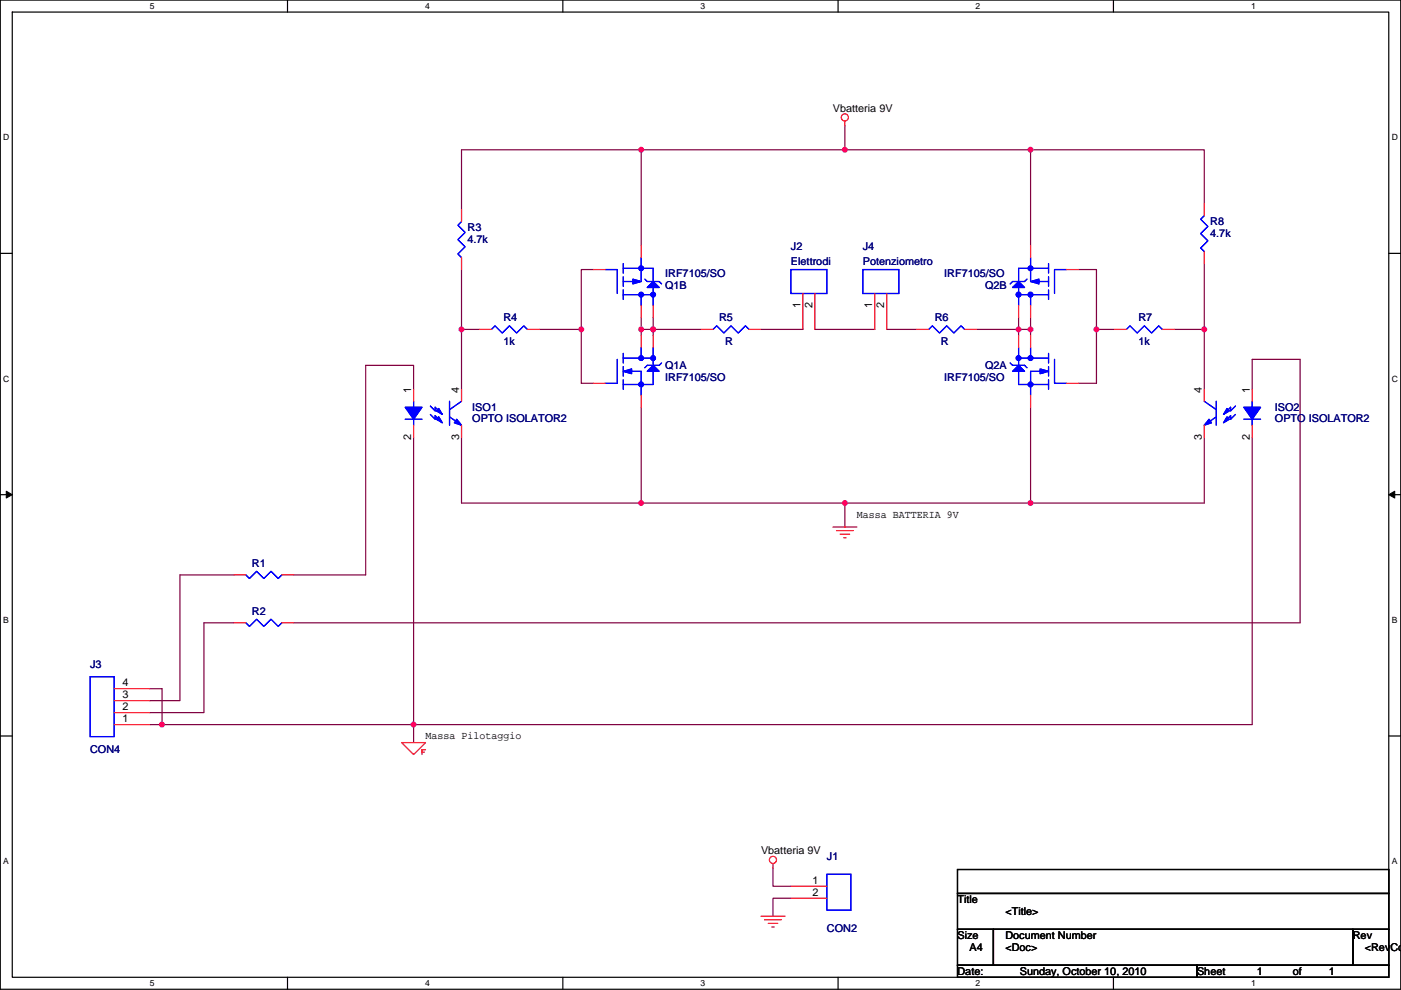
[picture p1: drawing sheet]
<svg xmlns="http://www.w3.org/2000/svg" width="297mm" height="210mm" viewBox="0 0 297 210" stroke-linecap="round" stroke-linejoin="round" font-family="sans-serif">
<path d="M.1 0h296.9v209.8h-296.9zM2.6 2.6h291.8v204.7h-291.8z" fill="none" stroke="#000" stroke-width=".25"/>
<g fill="#fff">
<path d="M31.8 .3h1v2h-1z"/>
<path d="M31.8 207.5h1v2.1h-1z"/>
</g>
<path d="M61 0v2.6M61 207.3v2.5" fill="none" stroke="#000" stroke-width=".25"/>
<g fill="#fff">
<path d="M90.1 .3h1v2h-1z"/>
<path d="M90.1 207.5h1v2.1h-1z"/>
</g>
<path d="M119.3 0v2.6M119.3 207.3v2.5" fill="none" stroke="#000" stroke-width=".25"/>
<g fill="#fff">
<path d="M148.5 .3h1v2h-1z"/>
<path d="M148.5 207.5h1v2.1h-1z"/>
</g>
<path d="M177.7 0v2.6M177.7 207.3v2.5" fill="none" stroke="#000" stroke-width=".25"/>
<g fill="#fff">
<path d="M206.9 .3h1v2h-1z"/>
<path d="M206.9 207.5h1v2.1h-1z"/>
</g>
<path d="M236.1 0v2.6M236.1 207.3v2.5" fill="none" stroke="#000" stroke-width=".25"/>
<g fill="#fff">
<path d="M265.2 .3h1v2h-1z"/>
<path d="M265.2 207.5h1v2.1h-1z"/>
<path d="M.7 28.2h1.3v2h-1.3z"/>
<path d="M295.1 28.2h1.3v2h-1.3z"/>
<path d="M.7 79.3h1.3v2.1h-1.3z"/>
<path d="M295.1 79.3h1.3v2.1h-1.3z"/>
</g>
<path d="M.1 53.7h2.5M294.4 53.7h2.6" fill="none" stroke="#000" stroke-width=".25"/>
<g fill="#fff">
<path d="M.7 130.5h1.2v2h-1.2z"/>
<path d="M295.1 130.5h1.2v2h-1.2z"/>
</g>
<path d="M.1 104.9h2.5M294.4 104.9h2.6" fill="none" stroke="#000" stroke-width=".25"/>
<path d="M1.3 104.2l1.3 .7-1.3 .7zM294.4 104.9l1.3-.7v1.4z" fill="#000" stroke="#000" stroke-width=".21"/>
<g fill="#fff">
<path d="M.7 181.7h1.2v2h-1.2z"/>
<path d="M295.1 181.7h1.2v2h-1.2z"/>
</g>
<path d="M.1 156.1h2.5M294.4 156.1h2.6M203 184.4h91.4v5.1h-91.4zM203 189.5h91.4v7.6h-91.4zM203 197.1h7.6v7.6h-7.6zM210.6 197.1h76.2v7.6h-76.2zM286.8 197.1h7.6v7.6h-7.6zM203 204.7h50.8v2.6h-50.8zM253.8 204.7h40.6v2.6h-40.6z" fill="none" stroke="#000" stroke-width=".25"/>
<g fill="none" stroke="#800040" stroke-width=".25">
<path d="M136 31.8h43.1M179.1 26.7v5.1M179.1 31.8h39.4v20.3M218.5 31.8h36.8v11.4M97.9 57.2v12.7M97.9 44.5v-12.7h38.1v20.3M125.8 57.2h-2.5v12.7M228.7 57.2h3.8v12.7M255.3 55.9v14M97.9 69.9v12.7M97.9 69.9h3.8M114.4 69.9h8.9v11.4h2.5"/>
<path d="M136 67.3v2.6M136 69.9v1.2M136 69.9h2.5M138.5 67.3v2.6M138.5 69.9h10.2M138.5 69.9v1.2M161.4 69.9h8.8M172.8 69.9h12.7M188 69.9h6.4M207.1 69.9h8.9M216 67.3v2.6M216 69.9v1.2"/>
<path d="M216 69.9h2.5M218.5 67.3v2.6M218.5 69.9v1.2M236.3 69.9h-3.8v11.4h-3.8M249 69.9h6.3v12.7M87.7 82.6v-5.1h-10.2v44.4h-15.2M87.7 92.7v61h177.8v-61M136 86.4v20.3h-38.1v-14M218.5 86.4v20.3h-39.4M255.3 92.7v14h-36.8M265.5 82.6v-6.4h10.2v55.9h-213.4M136 106.7h43.1"/>
<path d="M179.1 106.7v5.1M49.6 132.1h-6.4v19.1h-11.4M49.6 121.9h-11.4v26.7h-6.4M31.8 153.7h2.6M31.8 146.1h2.6v7.6M34.4 153.7h53.3v3.8M163.9 184.2v3.8h3.8M167.7 190.5h-3.8v3.8"/>
</g>
<g fill="#f0f" stroke="#f0f" stroke-width=".25">
<circle cx="179.1" cy="106.7" r=".5"/>
<circle cx="255.3" cy="69.9" r=".5"/>
<circle cx="218.5" cy="106.7" r=".5"/>
<circle cx="135.9" cy="31.8" r=".5"/>
<circle cx="218.5" cy="31.8" r=".5"/>
<circle cx="87.7" cy="153.7" r=".5"/>
<circle cx="135.9" cy="106.7" r=".5"/>
<circle cx="34.3" cy="153.7" r=".5"/>
<circle cx="97.8" cy="69.9" r=".5"/>
<circle cx="138.5" cy="69.9" r=".5"/>
<circle cx="135.9" cy="69.9" r=".5"/>
<circle cx="123.2" cy="69.9" r=".5"/>
<circle cx="218.5" cy="69.9" r=".5"/>
<circle cx="215.9" cy="69.9" r=".5"/>
<circle cx="179.1" cy="31.8" r=".5"/>
<circle cx="232.5" cy="69.9" r=".5"/>
</g>
<g fill="none" stroke="#f00" stroke-width=".25">
<path d="M179.1 25.7v1M97.9 54.6v2.6M97.9 44.5v2.5M125.8 57.2h2.5M136 52.1v2.5M218.5 52.1v2.5M226.1 57.2h2.6M255.3 53.4v2.5M255.3 43.2v2.5M101.7 69.9h2.5M111.8 69.9h2.6M136 64.8v2.5"/>
<path d="M136 71.1v2.6M138.5 64.8v2.5M138.5 71.1v2.6M148.7 69.9h2.5M158.8 69.9h2.6M170.2 62.3v7.6M172.8 62.3v7.6M185.5 62.3v7.6M188 62.3v7.6M194.4 69.9h2.5M204.5 69.9h2.6M216 71.1v2.6"/>
<path d="M216 64.8v2.5M218.5 71.1v2.6M218.5 64.8v2.5M236.3 69.9h2.5M246.4 69.9h2.6M87.7 82.6v2.5M87.7 90.2v2.5M97.9 82.6v2.5M97.9 90.2v2.5M125.8 81.3h2.5M136 83.8v2.6M218.5 83.8v2.6"/>
<path d="M226.1 81.3h2.6M255.3 82.6v2.5M255.3 90.2v2.5M265.5 82.6v2.5M265.5 90.2v2.5M176.6 111.8h5.1M177.4 112.5h3.5M178.1 113.3h2M178.9 114.1h.5M49.6 132.1h2.5M49.6 121.9h2.5M59.8 132.1h2.5"/>
<path d="M59.8 121.9h2.5M24.2 153.7h7.6M24.2 151.2h7.6M24.2 148.6h7.6M24.2 146.1h7.6M85.2 157.5h5l-2.5 2.5zM89.5 159h.7M89.5 159.3v-.3v1M89.5 159.5h.5M161.4 194.3h5M162.1 195.1h3.6M162.9 195.9h2"/>
<path d="M163.6 196.6h.5M163.9 183.2v1M167.7 188h7.6M167.7 190.5h7.6"/>
<circle cx="179.1" cy="24.9" r=".76"/>
<circle cx="163.9" cy="182.4" r=".76"/>
</g>
<g fill="#00f" stroke="#00f" stroke-width=".25">
<path d="M220.5 78.3l1.8 .5-1.8 .5z" fill-rule="evenodd"/>
<path d="M214.7 78.8l1.3-1.3 1.2 1.3z" fill-rule="evenodd"/>
<path d="M220.5 78.3l1.8 .5-1.8 .5z" fill-rule="evenodd"/>
<path d="M214.7 78.8l1.3-1.3 1.2 1.3z" fill-rule="evenodd"/>
<path d="M85.9 86.4h3.6l-1.8 2.5z" fill-rule="evenodd"/>
<path d="M96.8 88.9l1.1 1.3-1.6-.5z" fill-rule="evenodd"/>
<path d="M92.5 88.9l.5-.5 .8 1.3z" fill-rule="evenodd"/>
<path d="M92.5 87.1l.5-.5 .8 1.3z" fill-rule="evenodd"/>
<path d="M85.9 86.4h3.6l-1.8 2.5z" fill-rule="evenodd"/>
<path d="M96.8 88.9l1.1 1.3-1.6-.5z" fill-rule="evenodd"/>
<path d="M92.5 88.9l.5-.5 .8 1.3z" fill-rule="evenodd"/>
<path d="M92.5 87.1l.5-.5 .8 1.3z" fill-rule="evenodd"/>
<path d="M134.2 59.2l1.8 .5-1.8 .5z" fill-rule="evenodd"/>
<path d="M137.2 61l1.3-1.3 1.3 1.3z" fill-rule="evenodd"/>
<path d="M134.2 59.2l1.8 .5-1.8 .5z" fill-rule="evenodd"/>
<path d="M137.2 61l1.3-1.3 1.3 1.3z" fill-rule="evenodd"/>
<path d="M132.1 78.8l1.8-.5v1z" fill-rule="evenodd"/>
<path d="M137.2 78.8l1.3-1.3 1.3 1.3z" fill-rule="evenodd"/>
<path d="M132.1 78.8l1.8-.5v1z" fill-rule="evenodd"/>
<path d="M137.2 78.8l1.3-1.3 1.3 1.3z" fill-rule="evenodd"/>
<path d="M218.5 59.7l1.8-.5v1z" fill-rule="evenodd"/>
<path d="M216 59.7l1.2 1.3h-2.5z" fill-rule="evenodd"/>
<path d="M218.5 59.7l1.8-.5v1z" fill-rule="evenodd"/>
<path d="M216 59.7l1.2 1.3h-2.5z" fill-rule="evenodd"/>
<path d="M263.7 86.4h3.6l-1.8 2.5z" fill-rule="evenodd"/>
<path d="M256.3 88.9l.6 .8-1.6 .5z" fill-rule="evenodd"/>
<path d="M260.2 88.4l.5 .5-1.3 .8z" fill-rule="evenodd"/>
<path d="M260.2 86.6l.5 .5-1.3 .8z" fill-rule="evenodd"/>
<path d="M263.7 86.4h3.6l-1.8 2.5z" fill-rule="evenodd"/>
<path d="M256.3 88.9l.6 .8-1.6 .5z" fill-rule="evenodd"/>
<path d="M260.2 88.4l.5 .5-1.3 .8z" fill-rule="evenodd"/>
<path d="M260.2 86.6l.5 .5-1.3 .8z" fill-rule="evenodd"/>
<circle cx="215.9" cy="76" r=".5"/>
<circle cx="218.5" cy="81.5" r=".5"/>
<circle cx="218.5" cy="76" r=".5"/>
<circle cx="138.5" cy="62.5" r=".5"/>
<circle cx="135.9" cy="56.9" r=".5"/>
<circle cx="135.9" cy="62.5" r=".5"/>
<circle cx="138.5" cy="76" r=".5"/>
<circle cx="135.9" cy="81.5" r=".5"/>
<circle cx="135.9" cy="76" r=".5"/>
<circle cx="215.9" cy="62.5" r=".5"/>
<circle cx="218.5" cy="56.9" r=".5"/>
<circle cx="218.5" cy="62.5" r=".5"/>
</g>
<g fill="none" stroke="#00f" stroke-width=".25">
<path d="M97.9 47l-.8 .8 1.5 1.5-1.5 1.5 1.5 1.5-1.5 1.6 .8 .7M128.3 57.2h2.6v5.1M132.1 59.7h2.3M132.1 56.9h6.4v2.8M132.1 58.7v2M132.1 55.9v2M136 54.6v5.1M136.7 59.2l.5 .5h2.6l.5 .5M167.7 57.2h7.6v5.1h-7.6zM182.9 57.2h7.7v5.1h-7.7zM217.7 59.2l-.5 .5h-2.5l-.5 .5M218.5 54.6v5.1"/>
<path d="M220 59.7h2.3M222.3 56.9h-6.3v2.8M222.3 58.7v2M222.3 55.9v2M226.1 57.2h-2.5v5.1M255.3 45.7l-.7 .8 1.5 1.5-1.5 1.6 1.5 1.5-1.5 1.5 .7 .8M104.2 69.9l.8-.8 1.5 1.5 1.5-1.5 1.5 1.5 1.6-1.5 .7 .8M130.9 76.2v5.1h-2.6M132.1 76h6.4M132.1 75v2M132.1 77.7v2.1M132.1 62.5h6.4"/>
<path d="M132.1 61.5v2M133.4 78.8h2.6v5M136 73.7v2.3M136 62.5v2.3M138.5 73.7v2.3M138.5 76v1.5M138.5 78.8v2.8h-6.4M138.5 62.5v2.3M138.5 61v1.5M140.3 77l-.5 .5h-2.6l-.5 .5M151.2 69.9l.8-.8 1.5 1.5 1.5-1.5 1.5 1.5 1.5-1.5 .8 .8M196.9 69.9l.8-.8 1.5 1.5 1.5-1.5 1.5 1.5 1.6-1.5 .7 .8"/>
<path d="M214.2 77l.5 .5h2.5l.5 .5M216 73.7v2.3M216 76h6.3M216 76v1.5M216 78.8v2.8h6.3M216 62.5v2.3M216 62.5h6.3M216 61v1.5M218.5 73.7v2.3M218.5 62.5v2.3M221 78.8h-2.5v5M222.3 75v2"/>
<path d="M222.3 77.7v2.1M222.3 61.5v2M223.6 76.2v5.1h2.5M238.8 69.9l.8-.8 1.5 1.5 1.5-1.5 1.6 1.5 1.5-1.5 .7 .8M85.9 88.9h3.6M87.7 88.9v1.3M87.7 85.1v1.3M91.2 87.9l1.1 1v-.7l1 1M91.2 86.1l1.1 1v-.7l1 1M95.3 85.1v5.1M95.3 88.4l2.6 1.8M97.9 85.1l-2.6 1.8"/>
<path d="M132.1 80.5v2.1M222.3 80.5v2.1M255.3 85.1l2.6 1.8M257.9 85.1v5.1M257.9 88.4l-2.6 1.8M261.9 87.9l-1 1v-.7l-1 1M261.9 86.1l-1 1v-.7l-1 1M263.7 88.9h3.6M265.5 88.9v1.3M265.5 85.1v1.3M52.1 132.1l.8 .8 1.5-1.6 1.5 1.6 1.6-1.6 1.5 1.6 .8-.8M52.1 121.9l.8 .8 1.5-1.5 1.5 1.5 1.6-1.5 1.5 1.5 .8-.8"/>
<path d="M19.1 143.5h5.1v12.7h-5.1zM175.3 185.4h5.1v7.7h-5.1z"/>
</g>
<g font-size="2.3">
<text x="176.6" y="23.7">Vbatteria 9V</text>
<text x="169.7" y="65.3" transform="rotate(-90 169.7 65.3)">1</text>
<text x="172.3" y="65.3" transform="rotate(-90 172.3 65.3)">2</text>
<text x="185" y="65.3" transform="rotate(-90 185 65.3)">1</text>
<text x="187.5" y="65.3" transform="rotate(-90 187.5 65.3)">2</text>
<text x="87.2" y="83.3" transform="rotate(-90 87.2 83.3)">1</text>
<text x="97.3" y="83.3" transform="rotate(-90 97.3 83.3)">4</text>
<text x="254.8" y="83.3" transform="rotate(-90 254.8 83.3)">4</text>
<text x="265" y="83.3" transform="rotate(-90 265 83.3)">1</text>
<text x="87.2" y="93.3" transform="rotate(-90 87.2 93.3)">2</text>
<text x="97.3" y="93.3" transform="rotate(-90 97.3 93.3)">3</text>
<text x="254.8" y="93.3" transform="rotate(-90 254.8 93.3)">3</text>
<text x="265" y="93.3" transform="rotate(-90 265 93.3)">2</text>
<text x="181.7" y="109.8">Massa BATTERIA 9V</text>
<text x="26" y="148.1">3</text>
<text x="26" y="145.5">4</text>
<text x="26" y="153.2">1</text>
<text x="26" y="150.6">2</text>
<text x="90.2" y="156.8">Massa Pilotaggio</text>
<text x="161.4" y="181.1">Vbatteria 9V</text>
<text x="172.3" y="187.5">1</text>
<text x="172.3" y="190">2</text>
<text x="203" y="191.6">Title</text>
<text x="213.2" y="194.1">&lt;Title&gt;</text>
<text x="203" y="199.2">Size</text>
<text x="205.5" y="201.7">A4</text>
<text x="213.2" y="199.2">Document Number</text>
<text x="213.2" y="201.7">&lt;Doc&gt;</text>
<text x="286.8" y="199.2">Rev</text>
<text x="289.4" y="201.7">&lt;RevCo</text>
<text x="203" y="206.8">Date:</text>
<text x="216.2" y="206.8">Sunday, October 10, 2010</text>
<text x="253.8" y="206.8">Sheet</text>
<text x="266.5" y="206.8">1</text>
<text x="274.1" y="206.8">of</text>
<text x="281.7" y="206.8">1</text>
</g>
<g font-size="2.3" fill="#000080">
<text x="256.6" y="47.8">R8</text>
<text x="99.1" y="49.1">R3</text>
<text x="99.1" y="51.6">4.7k</text>
<text x="167.7" y="53.1">J2</text>
<text x="182.9" y="53.1">J4</text>
<text x="256.6" y="50.3">4.7k</text>
<text x="141" y="58.7">IRF7105/SO</text>
<text x="167.7" y="56.2">Elettrodi</text>
<text x="182.9" y="56.2">Potenziometro</text>
<text x="200.2" y="58.7">IRF7105/SO</text>
<text x="141" y="61.3">Q1B</text>
<text x="208.8" y="61.3">Q2B</text>
<text x="106.7" y="68.1">R4</text>
<text x="152.5" y="68.1">R5</text>
<text x="198.2" y="68.1">R6</text>
<text x="241.4" y="68.1">R7</text>
<text x="106.7" y="73.2">1k</text>
<text x="153.7" y="73.2">R</text>
<text x="199.5" y="73.2">R</text>
<text x="241.4" y="73.2">1k</text>
<text x="141" y="78.3">Q1A</text>
<text x="141" y="80.8">IRF7105/SO</text>
<text x="200.2" y="80.8">IRF7105/SO</text>
<text x="208.8" y="78.3">Q2A</text>
<text x="100.1" y="87.2">ISO1</text>
<text x="100.1" y="89.5">OPTO ISOLATOR2</text>
<text x="270.3" y="87.2">ISO2</text>
<text x="270.3" y="89.5">OPTO ISOLATOR2</text>
<text x="53.4" y="120.2">R1</text>
<text x="53.4" y="130.3">R2</text>
<text x="19.1" y="141.8">J3</text>
<text x="19.1" y="159.8">CON4</text>
<text x="175.3" y="182.4">J1</text>
<text x="175.3" y="197.7">CON2</text>
</g>
<g font-size="1.8">
<text x="31.8" y="1.9">5</text>
<text x="90.1" y="1.9">4</text>
<text x="148.5" y="1.9">3</text>
<text x="206.9" y="1.9">2</text>
<text x="265.2" y="1.9">1</text>
<text x=".7" y="29.8">D</text>
<text x="295.1" y="29.8">D</text>
<text x=".7" y="81">C</text>
<text x="295.1" y="81">C</text>
<text x=".7" y="132.1">B</text>
<text x="295.1" y="132.1">B</text>
<text x=".7" y="183.3">A</text>
<text x="295.1" y="183.3">A</text>
<text x="31.8" y="209.2">5</text>
<text x="90.1" y="209.2">4</text>
<text x="148.5" y="209.2">3</text>
<text x="206.9" y="209.2">2</text>
<text x="265.2" y="209.2">1</text>
</g>
</svg>
